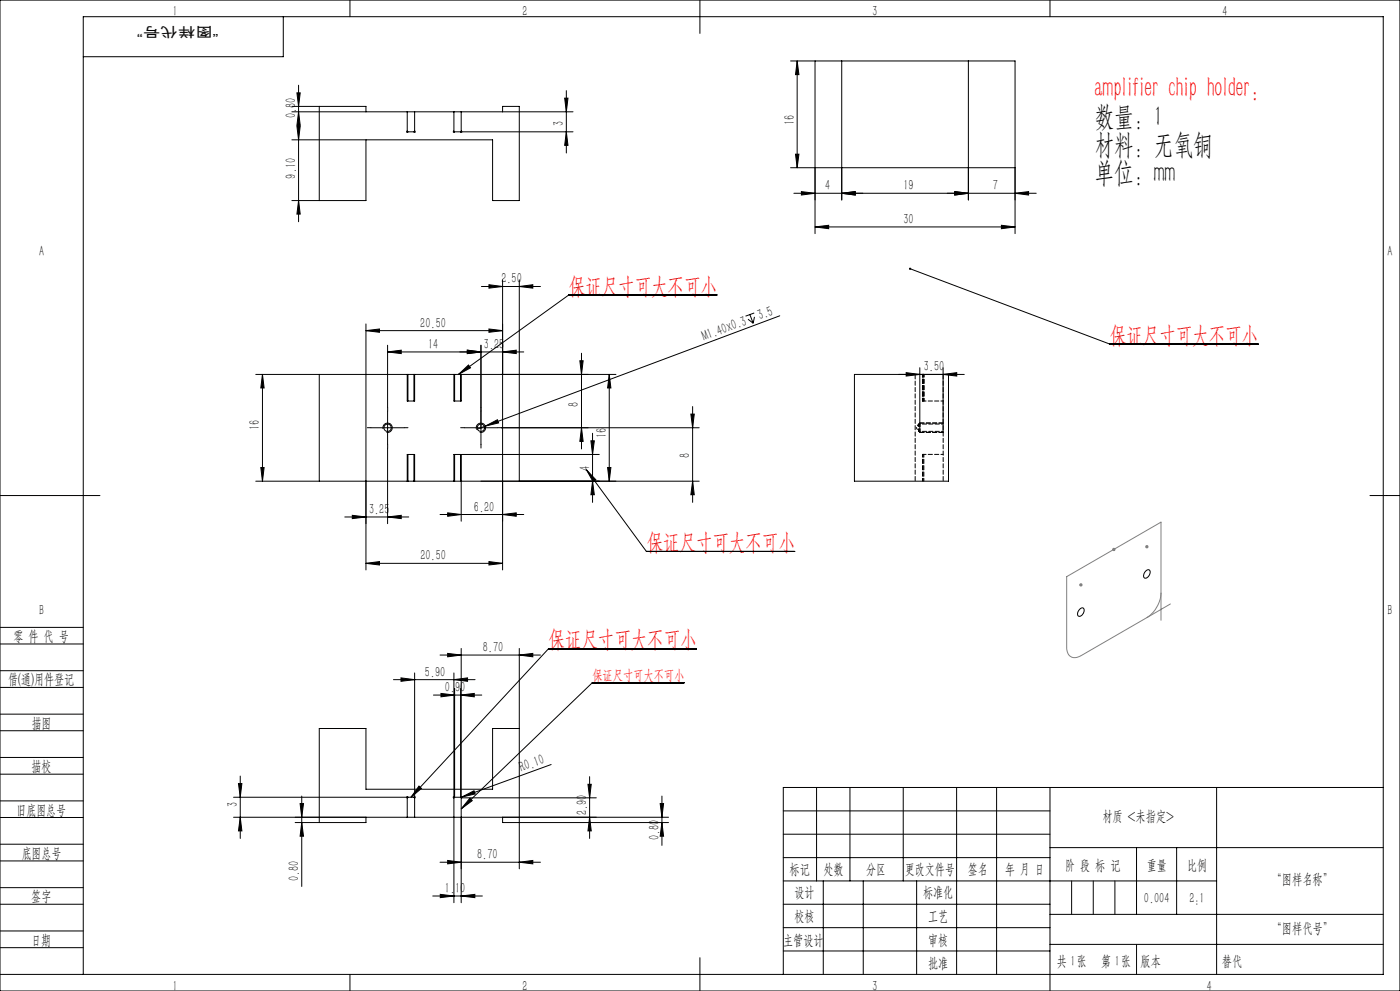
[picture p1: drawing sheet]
<svg xmlns="http://www.w3.org/2000/svg" width="420mm" height="297mm" viewBox="0 0 420 297" stroke-linecap="round" stroke-linejoin="round" font-family="sans-serif">
<g fill="none" stroke="#000" stroke-width=".3">
<path d="M0 0h420v297h-420zM85 5v12h-60M105 0v5M210 0v10M237.2 18.3h67.3v51.7M239.1 18.3v32M239.1 18.3l.6 4.1h-1zM244.5 18.3v51.7M252.5 18.3v41.6M290.5 18.3v41.6M315 0v5M87.6 31.9h22.2v1.6"/>
<path d="M89.1 27.8h1l-.5 4.1zM89.1 37.8h1l-.5 4.1zM89.6 33.5l.5 4.1h-1zM89.6 25.5v41M95.8 31.9v28.2M122.2 33.5l-.1 6.2 .3-.2 2.2 .1-.2-.3v-5.8M136.2 33.5l-.1 6.2 .3-.2h35.5M138.4 33.5v5.8l.2 .3-.3 .1-.1-.2M150.8 33.5v-1.6h5v28.2h-8v-18.2h-60.2M169.4 29.4h1l-.5 4.1zM169.9 39.5l.5 4.1h-1zM169.9 27.2v18.7"/>
<path d="M171.9 33.5h-84.3M109.8 41.9v18.2h-22.2M237.2 50.3h67.3M238.2 57.9h72.7M238.7 46.2h1l-.6 4.1zM240.4 57.4l4.1 .5-4.1 .6zM252.5 57.9l4.1-.5v1.1zM286.4 57.4l4.1 .5-4.1 .6zM304.5 57.9l4.1-.5v1.1zM89.6 60.1l.5 4.1h-1zM244.5 68l4.1-.5v1zM244.5 68h60"/>
<path d="M300.4 67.5l4.1 .5-4.1 .5zM109.8 99.1l4-.5v1zM109.8 97.1v73.7M109.8 99.1h41M144.4 85.9h17.7M146.7 98.6l4.1 .5-4.1 .5zM146.7 85.3l4.1 .6-4.1 .5zM150.8 83.9v86.9M155.8 85.9l4-.6v1.1zM155.8 83.9v60.3M215.1 88.4h-44.5l-33.1 23.8M224.4 95.7l1.6 1.2"/>
<path d="M225 94.3l1 2.6M226.3 93.8l-2.6 1M226.3 95l-.3 1.9M233.9 94.6l-88.3 33.1M273 80.5l59.9 22.6h44.5M76.7 112.2h45.5M78.7 112.2l.5 4.1h-1zM78.7 112.2v32M95.8 112.2v32M116.3 105.5l4.1-.6v1.1zM116.3 103.5v18.6M122.2 112.2h.2"/>
<path d="M122.2 112.2v8h2.2v-8M122.4 112.2h1.8M122.4 112.2v8M124.2 112.2h.2M124.2 112.2v8M124.4 112.2h11.8M136.2 112.2h.2M136.2 112.2v8h2.2v-8M136.4 112.2v8M136.4 112.2h1.8M137.5 112.2l3-2.8 .6 .8zM138.2 112.2h.2"/>
<path d="M138.2 112.2v8M140.2 104.9l4.1 .6-4.1 .5zM144.3 103.5v29.7M150.8 105.5l4.1-.6v1.1zM157.1 105.5h-40.8M174 108.1h.9l-.5 4.1zM174.4 105.9v28.6M182.8 112.2l.5 4.1h-1zM182.8 112.2v32M184.8 112.2h-46.4M271.9 111.7l4 .5-4 .5zM275.9 110.2v19.4"/>
<path d="M282.9 112.2l4.1-.5v1zM282.9 110.2v19.4M284.6 112.2v32h-28.3v-32h33M111.3 128.2h10M114.9 128.5a1.39 1.39 0 0 1 1.3-1.7 1.39 1.39 0 0 1 1.5 1.5 1.39 1.39 0 0 1-1.8 1.2M116.3 134.3v22.6M116.3 123.2v10M122.4 136.2v8M124.2 136.2v8M136.4 136.2v8M138.2 136.2v8M138.6 136.2h41.2"/>
<path d="M139.3 128.2h10M142.9 128.5a1.4 1.4 0 0 1 1.2-1.7 1.4 1.4 0 0 1 1.6 1.5 1.4 1.4 0 0 1-1.8 1.2M145.6 127.7l3.6-1.9 .4 .9zM145.6 127.7l-2.6 1M150.4 128.2h59.4M174.4 128.2l.5 4.1h-.9zM177.3 132.1h1l-.5 4.1zM177.8 129.9v20.7M207.3 124.1h1l-.5 4.1zM207.8 121.8v28.8M0 148.5h30M76.7 144.2h45.5"/>
<path d="M78.2 140.1h1l-.5 4.1zM103.4 154.9h19.2M105.7 154.4l4.1 .5-4.1 .5zM116.3 154.9l4.1-.5v1zM122.2 144.2h.2M122.2 144.2v-8h2.2v8M122.4 144.2h1.8M124.2 144.2h.2M124.4 144.2h11.8M132 154.2h25.1M134.3 153.7l4.1 .5-4.1 .5zM136.2 144.2h.2"/>
<path d="M136.2 144.2v-8h2.2v20M136.4 144.2h1.8M150.8 154.2l4.1-.5v1zM175.9 140.8l2.9 3-.9 .6zM175.9 140.8l18 24.5h44.5M177.8 144.2l.5 4.1h-1zM182.3 140.1h1l-.5 4.1zM207.8 144.2l.5 4.1h-1zM209.8 144.2h-71.6M411 148.5h9M109.8 168.8l4-.5v1zM109.8 168.8h41"/>
<path d="M146.7 168.3l4.1 .5-4.1 .5zM343.9 171a.75 .75 0 0 1 1.1 0 .75 .75 0 0 1-.1 1 1.19 1.19 0 0 1-1.7 1.1 1.91 1.91 0 0 1 .7-2.1zM0 193h25M0 188h25M132 196.3h30.1M134.3 195.8l4.1 .5-4.1 .5zM138.4 194.3v76.2M155.8 196.3l4-.5v1zM155.8 194.3v66.1M209 194.4h-44.5l-41.2 44.5M324.1 182.4a.71 .71 0 0 1 1 0 .71 .71 0 0 1 .1 .9 1.31 1.31 0 0 1-1.8 1.2 1.91 1.91 0 0 1 .7-2.1zM0 206h25"/>
<path d="M0 201h25M0 219h25M0 214h25M118 203.7h24.5M120.3 203.2l4.1 .5-4.1 .5zM124.4 201.7v43.2M130 208.3h14.5M132.3 207.8l4.1 .5-4.1 .5zM136.2 203.7l4.1-.5v1zM136.2 201.7v68.8M136.4 206.3v32.6M138.2 208.3l4.1-.5v1z"/>
<path d="M138.2 206.3v32.6M155.8 218.3h-8v18.2h-38v-18.2h-14v28.2M205.2 204.6h-27.5l-39.3 37.8M0 232h25M0 227h25M70.1 238.9h54.1l.2-.2 .2 .2-.2 .2M71.5 234.8h1.1l-.5 4.1zM72.1 232.6v18.7M90.5 238.6v27.1M122.4 238.9l-.2-.2-.2 .2 .2 .2v5.8M125.7 235.6l.7 .7-3.1 2.6zM136.4 238.9l-.2-.2-.2 .1 .2 .3"/>
<path d="M136.4 238.9h1.8M138.2 238.9l.3-.1 .1 .2-.2 .1h40.5M138.6 238.9l3.6-1.9 .4 .9zM138.6 238.9h-.2M141 239.2l.7 .8-3.3 2.4zM165.3 229.1l-26.7 9.8M176.4 235.1h1l-.5 4zM176.9 232.8v18.5M198.6 238.6v14.8M245 236v28M255 236v28M271 236v28"/>
<path d="M287 236v56M299 236v56M315 236v61M365 236v56M415 236h-180v56M0 245h25M0 240h25M0 258h25M0 253h25M70.1 244.9h130.5M72.1 244.9l.5 4.1h-1.1zM90 240.8h1.1l-.6 4.1z"/>
<path d="M90.5 246.5l.6 4.1h-1.1zM109.8 244.9v1.6h-21.3M132 258.4h30.1M134.3 257.9l4.1 .5-4.1 .5zM150.8 244.9v1.6h49.8M155.8 258.4l4-.5v1zM176.9 244.9l.5 4.1h-1zM198 240.8h1.1l-.5 4.1zM198.6 246.5l.5 4.1h-1.1zM235 257h80M235 243h80M235 250h80"/>
<path d="M315 254h100M341 254v20M353 254v20M0 271h25M0 266h25M0 279h25M129.8 268.5h14.9M132.1 268l4.1 .5-4.1 .5zM138.4 268.5l4.1-.5v1zM235 271h80M235 264h130M235 278h80"/>
<path d="M247 264v28M259 264v28M275 264v28M315 274h100M0 284h25M0 292h415v-287h-390v287M105 292v5M210 287v10M235 285h80M315 283h100"/>
<circle cx="116.3" cy="128.2" r="1.1"/>
<circle cx="144.3" cy="128.2" r="1.1"/>
</g>
<g fill="none" stroke="#808080" stroke-width=".3">
<path d="M323.7 175.3h1.1M323.9 174.9l.7 .7M324.3 174.8v1M324.6 174.9l-.7 .7M333.7 164.7h.9M333.8 164.3l.7 .7M334.2 164.2v1M334.5 164.3l-.7 .7M343.6 163.9h1M343.7 163.5l.7 .7M344.1 163.4v1M344.4 163.5l-.7 .7"/>
<path d="M348.3 177.7a9.6 9.6 0 0 1-4.2 7.4M344.1 185.1l-19.8 11.4a2.62 2.62 0 0 1-3 .3 2.62 2.62 0 0 1-1.3-2.7v-21.3l28.3-16.3v29.4M351.1 181l-7 4.1"/>
</g>
<path d="M321.5 264v10M328 264v10M334.5 264v10M341 283v9" fill="none" stroke="#0a0605" stroke-width=".3"/>
<path d="M111.3 128.2h-1.1M116.3 123.2v-1.1M116.3 133.2v1.1M121.3 128.2h1.1M139.3 128.2h-1.1M144.3 123.2v-1.1M144.3 133.2v1.1M149.3 128.2h1.1" fill="none" stroke="#000" stroke-width=".3" stroke-dasharray="30.5 1.3 1.3 1.3"/>
<path d="M276.7 120.2h.1M276.8 120.2h.4M277.2 136.2h-.4M283 129.6h-7M283 126.8h-7" fill="none" stroke="#000" stroke-width=".3" stroke-dasharray="1.3 .6"/>
<path d="M276 126.8v2.8" fill="none" stroke="#000" stroke-width=".3" stroke-dasharray="1.3 .6" stroke-dashoffset=".2"/>
<g fill="#000">
<path d="M145.6 127.7l3.6-1.9 .4 .9zM138.6 238.9l3.6-1.9 .4 .9z"/>
<path d="M89.1 27.8h1l-.5 4.1zM89.6 33.5l.5 4.1h-1z"/>
<path d="M169.9 39.5l.5 4.1h-1zM169.4 29.4h1l-.5 4.1z"/>
<path d="M89.1 37.8h1l-.5 4.1zM89.6 60.1l.5 4.1h-1z"/>
<path d="M240.4 57.4l4.1 .5-4.1 .6zM252.5 57.9l4.1-.5v1.1z"/>
<path d="M286.4 57.4l4.1 .5-4.1 .6zM304.5 57.9l4.1-.5v1.1z"/>
<path d="M146.7 98.6l4.1 .5-4.1 .5zM109.8 99.1l4-.5v1zM116.3 154.9l4.1-.5v1zM105.7 154.4l4.1 .5-4.1 .5z"/>
<path d="M155.8 85.9l4-.6v1.1zM146.7 85.3l4.1 .6-4.1 .5z"/>
<path d="M137.5 112.2l3-2.8 .6 .8zM175.9 140.8l2.9 3-.9 .6zM141 239.2l.7 .8-3.3 2.4zM125.7 235.6l.7 .7-3.1 2.6zM272.8 80.3l-.1 .1 .3 .1-.3-.1a.34 .34 0 0 0 .3 .5 .34 .34 0 0 0 .3-.4 .34 .34 0 0 0-.5-.2z"/>
<path d="M140.2 104.9l4.1 .6-4.1 .5zM116.3 105.5l4.1-.6v1.1zM138.2 208.3l4.1-.5v1zM132.3 207.8l4.1 .5-4.1 .5zM136.2 203.7l4.1-.5v1zM120.3 203.2l4.1 .5-4.1 .5zM282.9 112.2l4.1-.5v1zM271.9 111.7l4 .5-4 .5zM300.4 67.5l4.1 .5-4.1 .5zM244.5 68l4.1-.5v1z"/>
<path d="M140.2 104.9l4.1 .6-4.1 .5zM150.8 105.5l4.1-.6v1.1zM134.3 153.7l4.1 .5-4.1 .5zM150.8 154.2l4.1-.5v1z"/>
<path d="M174.4 128.2l.5 4.1h-.9zM174 108.1h.9l-.5 4.1z"/>
<path d="M207.3 124.1h1l-.5 4.1zM207.8 144.2l.5 4.1h-1zM177.3 132.1h1l-.5 4.1zM177.8 144.2l.5 4.1h-1zM198 240.8h1.1l-.5 4.1zM198.6 246.5l.5 4.1h-1.1zM71.5 234.8h1.1l-.5 4.1zM72.1 244.9l.5 4.1h-1.1zM239.1 18.3l.6 4.1h-1zM238.7 46.2h1l-.6 4.1z"/>
<path d="M78.2 140.1h1l-.5 4.1zM78.7 112.2l.5 4.1h-1z"/>
<path d="M182.3 140.1h1l-.5 4.1zM182.8 112.2l.5 4.1h-1zM176.9 244.9l.5 4.1h-1zM176.4 235.1h1l-.5 4z"/>
<path d="M109.8 168.8l4-.5v1zM146.7 168.3l4.1 .5-4.1 .5z"/>
<path d="M90 240.8h1.1l-.6 4.1zM90.5 246.5l.6 4.1h-1.1z"/>
<path d="M134.3 257.9l4.1 .5-4.1 .5zM155.8 258.4l4-.5v1zM134.3 195.8l4.1 .5-4.1 .5zM155.8 196.3l4-.5v1zM252.5 57.9l4.1-.5v1.1zM286.4 57.4l4.1 .5-4.1 .6z"/>
<path d="M132.1 268l4.1 .5-4.1 .5zM138.4 268.5l4.1-.5v1z"/>
</g>
<path d="M283 112.2v32M274.6 144.2v-32" fill="none" stroke="#000" stroke-width=".3" stroke-dasharray="1.3 .6" stroke-dashoffset="-.1"/>
<path d="M275.6 127.1v2.2" fill="none" stroke="#000" stroke-width=".3" stroke-dasharray="1.3 .6" stroke-dashoffset=".5"/>
<path d="M276.7 112.2v8M276.8 112.2v8M276.8 136.2v8M277 136.2v8M277 120.2v-8M277.1 120.2v-8M277.2 120.2v-8M277.2 144.2v-8" fill="none" stroke="#000" stroke-width=".3" stroke-dasharray="1.3 .6" stroke-dashoffset=".4"/>
<path d="M274.9 128.2l.7 1.1M275.6 127.1l-.7 1.1M283 120.2h-5.8M283 136.2h-5.8" fill="none" stroke="#000" stroke-width=".3" stroke-dasharray="1.3 .6" stroke-dashoffset=".6"/>
<path d="M275.6 129.3h7.4M283 127.1h-7.4" fill="none" stroke="#000" stroke-width=".3" stroke-dasharray="1.3 .6" stroke-dashoffset=".7"/>
<text font-size="8.5" fill="#f00" x="328.3" y="29.2">amplifier chip holder:</text>
<g font-size="8.5">
<text x="328.3" y="37.6">数量：1</text>
<text x="328.3" y="46.1">材料：无氧铜</text>
<text x="328.3" y="54.6">单位：mm</text>
</g>
<g font-size="7.1" fill="#f00">
<text x="170.7" y="88">保证尺寸可大不可小</text>
<text x="333" y="102.7">保证尺寸可大不可小</text>
<text x="194" y="164.8">保证尺寸可大不可小</text>
<text x="164.6" y="194">保证尺寸可大不可小</text>
</g>
<g font-size="4.4">
<text x="51.8" y="4.9">1</text>
<text x="156.8" y="4.9">2</text>
<text x="261.8" y="4.9">3</text>
<text x="366.7" y="4.9">4</text>
<text x="88.7" y="35.3" transform="rotate(-90 88.7 35.3)">0.80</text>
<text x="169" y="37.7" transform="rotate(-90 169 37.7)">3</text>
<text x="238.3" y="37.5" transform="rotate(-90 238.3 37.5)">16</text>
<text x="88.7" y="53.5" transform="rotate(-90 88.7 53.5)">9.10</text>
<text x="247.5" y="57">4</text>
<text x="271" y="57">19</text>
<text x="297.8" y="57">7</text>
<text x="271" y="67.1">30</text>
<text x="11.8" y="76.6">A</text>
<text x="416.2" y="76.6">A</text>
<text x="150.4" y="85">2.50</text>
<text x="227.9" y="96" transform="rotate(-21 227.9 96)">3.5</text>
<text x="126.1" y="98.2">20.50</text>
<text x="128.4" y="104.6">14</text>
<text x="145.2" y="104.6">3.25</text>
<text x="211.2" y="102.2" transform="rotate(-21 211.2 102.2)">M1.40x0.3</text>
<text x="277.1" y="111.3">3.50</text>
<text x="173.6" y="122" transform="rotate(-90 173.6 122)">8</text>
<text x="77.9" y="129" transform="rotate(-90 77.9 129)">16</text>
<text x="181.9" y="131.2" transform="rotate(-90 181.9 131.2)">16</text>
<text x="206.9" y="137.4" transform="rotate(-90 206.9 137.4)">8</text>
<text x="176.9" y="141.2" transform="rotate(-90 176.9 141.2)">4</text>
<text x="110.7" y="154">3.25</text>
<text x="142.2" y="153.3">6.20</text>
<text x="126.1" y="167.9">20.50</text>
<text x="11.8" y="184.4">B</text>
<text x="416.3" y="184.4">B</text>
<text x="4" y="192">零 件 代 号</text>
<text x="144.8" y="195.4">8.70</text>
<text x="127.5" y="202.8">5.90</text>
<text x="2.5" y="205.1">借(通)用件登记</text>
<text x="133.5" y="207.4">0.90</text>
<text x="9.5" y="218.1">描图</text>
<text x="9.5" y="231.1">描校</text>
<text x="156.4" y="231.4" transform="rotate(-20 156.4 231.4)">R0.10</text>
<text x="5" y="244.2">旧底图总号</text>
<text x="71.2" y="242" transform="rotate(-90 71.2 242)">3</text>
<text x="176" y="244.3" transform="rotate(-90 176 244.3)">2.90</text>
<text x="197.7" y="251.8" transform="rotate(-90 197.7 251.8)">0.80</text>
<text x="330.7" y="246.2">材质 &lt;未指定&gt;</text>
<text x="6.5" y="257.2">底图总号</text>
<text x="143.2" y="257.5">8.70</text>
<text x="236.9" y="261.9">标记</text>
<text x="247.1" y="261.9">处数</text>
<text x="259.9" y="261.9">分区</text>
<text x="271.5" y="261.9">更改文件号</text>
<text x="290.4" y="261.9">签名</text>
<text x="301.5" y="261.9">年 月 日</text>
<text x="319.5" y="260.6">阶 段 标 记</text>
<text x="344" y="260.6">重量</text>
<text x="356.1" y="260.6">比例</text>
<text x="89.7" y="264.1" transform="rotate(-90 89.7 264.1)">0.80</text>
<text x="133.5" y="267.6">1.10</text>
<text x="238.3" y="268.9">设计</text>
<text x="276.9" y="268.9">标准化</text>
<text x="381.5" y="264.8">“图样名称”</text>
<text x="9.4" y="270.1">签字</text>
<text x="343.2" y="270.7">0.004</text>
<text x="356.8" y="270.7">2:1</text>
<text x="238.3" y="276.1">校核</text>
<text x="278.4" y="276">工艺</text>
<text x="381.5" y="279.6">“图样代号”</text>
<text x="9.4" y="283.2">日期</text>
<text x="234.9" y="283.3">主管设计</text>
<text x="278.4" y="283.3">审核</text>
<text x="278.4" y="290.2">批准</text>
<text x="317.1" y="289.4">共 张</text>
<text x="321.1" y="289.4">1</text>
<text x="330.3" y="289.4">第 张</text>
<text x="334.5" y="289.4">1</text>
<text x="342.1" y="289.4">版本</text>
<text x="51.8" y="296.9">1</text>
<text x="156.8" y="296.9">2</text>
<text x="261.8" y="296.9">3</text>
<text x="362.1" y="296.9">4</text>
</g>
<text font-size="4.4" fill="#f00" x="177.7" y="203.6">保证尺寸可大不可小</text>
<text font-size="4.4" fill="#0a0605" x="366.6" y="289.4">替代</text>
<text font-size="4.1" fill="#0a0605" x="65.6" y="8" transform="rotate(-180 65.6 8)">“图样代号”</text>
</svg>
